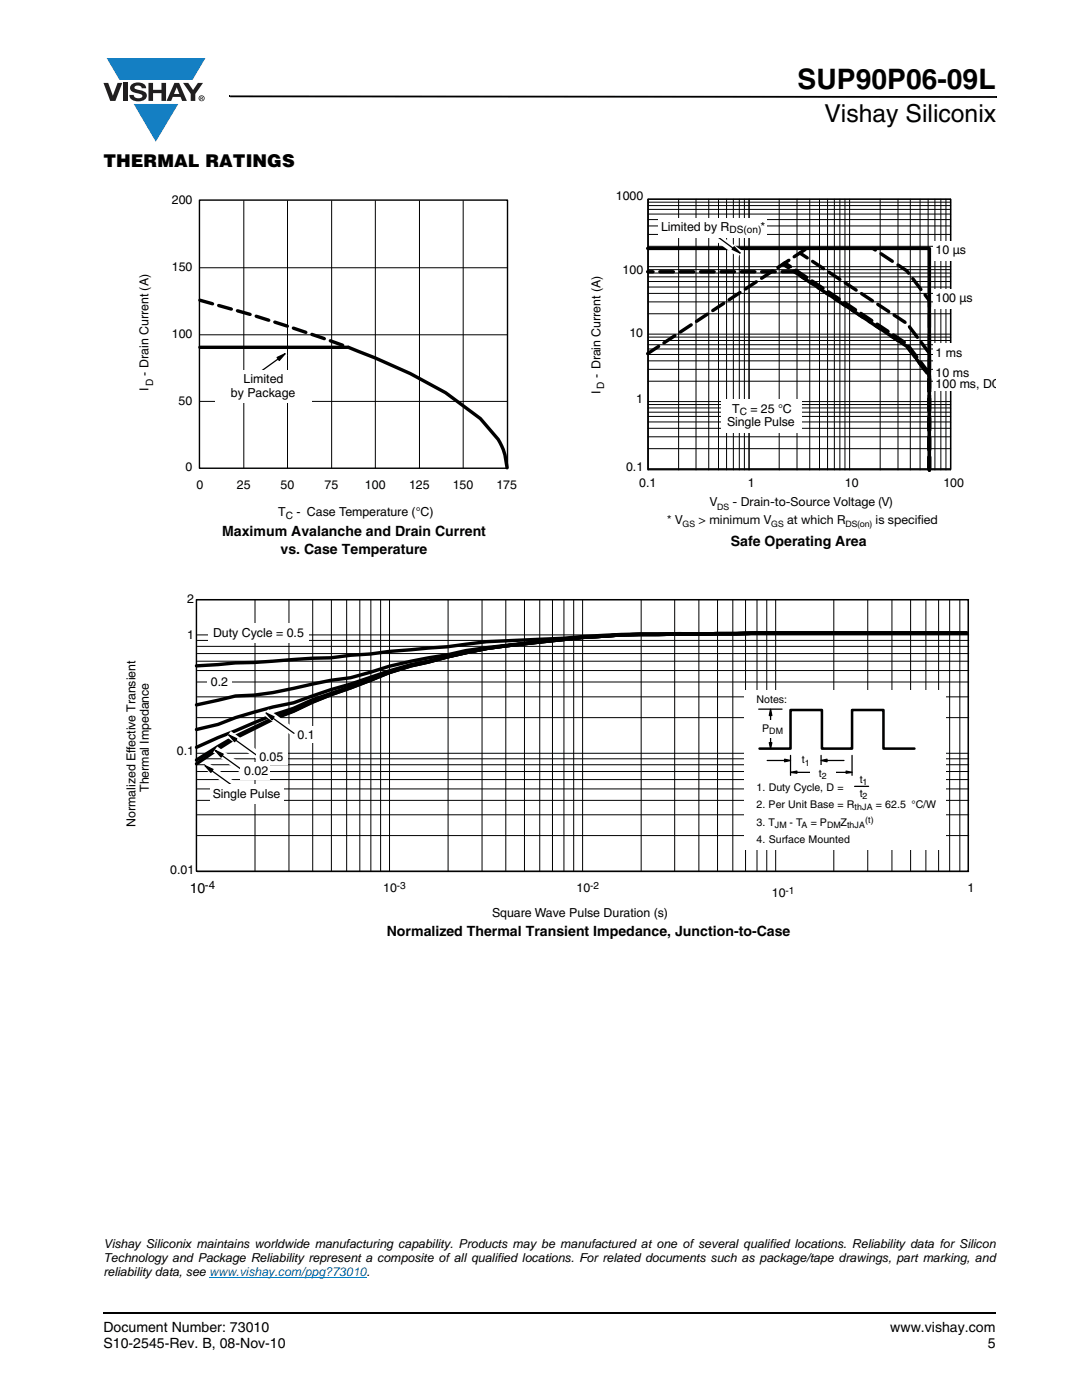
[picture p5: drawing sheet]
<svg xmlns="http://www.w3.org/2000/svg" width="216mm" height="279mm" viewBox="0 0 216 279" stroke-linecap="round" stroke-linejoin="round" font-family="sans-serif">
<path d="M20.5 261.8h.1v.4h-.1z" fill="#000"/>
<path d="M20.6 262h178.2" fill="none" stroke="#000" stroke-width=".36"/>
<path d="M20.6 11.6h20.4v16.7h-20.4z" fill="#fff"/>
<g fill="#147fc3">
<path d="M21.3 11.6h19.7l-2.6 4.3h-1.1h-13.5z"/>
<path d="M26.7 20.8h8.9l-4.5 7.5z"/>
</g>
<g fill="#231f20">
<path d="M20.6 16.5h1l.9 2.6 1-2.6h.9l-1.4 3.6h-1z"/>
<path d="M24.6 16.5h.9v3.6h-.9z"/>
<path d="M26.3 16.8a2.1 2.1 0 0 1 2.8 .4l.1 .4h-.9a.79 .79 0 0 0-.7-.5 .79 .79 0 0 0-.8 .4l.3 .3 1 .2a1.08 1.08 0 0 1 1.2 1 1.08 1.08 0 0 1-1.1 1.2 1.73 1.73 0 0 1-2.4-1.3h.9a.96 .96 0 0 0 .8 .7 .96 .96 0 0 0 .9-.4 1.31 1.31 0 0 0-1.2-.6 1.03 1.03 0 0 1-1.1-.6 1.03 1.03 0 0 1 .2-1.2z"/>
<path d="M29.6 16.5h.9v1.4h1.7v-1.4h.9v3.6h-.9v-1.5h-1.7v1.5h-.9z"/>
<path d="M36.5 16.5h1.1l.9 1.5 1-1.5h1l-1.5 2.3v1.3h-.9v-1.4z"/>
<path d="M35.3 17.4l.5 1.4h-1.1zM34.8 16.5l-1.6 3.6h1l.3-.8h1.5l.3 .8h1l-1.6-3.6z"/>
<path d="M39.8 19.6a.46 .46 0 0 1 .9 0 .46 .46 0 0 1-.9 0zM39.6 19.6a.6 .6 0 0 0 1.2 0 .6 .6 0 0 0-1.2 0z"/>
<path d="M40.1 19.4h.2v.1l-.2 .1zM40 19.3v.6h.1v-.2l.4 .2-.2-.2 .2-.2-.1-.2z"/>
</g>
<path d="M45.7 19.1h.2v.3h-.2zM45.9 19.1l152.9 .1v.3l-152.9-.1zM198.8 19.2h.1v.3h-.1z" fill="#000"/>
<path d="M41.7 255h31.4" fill="none" stroke="#007ec4" stroke-width=".2"/>
<path d="M27.5 38.7h75.7v65.3h-75.7z" fill="#fff"/>
<path d="M39.9 53.4h61.4M48.6 40v53.4M57.4 40v53.4M66.2 40v53.4M74.9 40v53.4M83.7 40v53.4M92.4 40v53.4M39.9 66.8h61.4M39.9 80.1h61.4" fill="none" stroke="#000" stroke-width=".2"/>
<path d="M39.9 69.3h29.6a132.2 132.2 0 0 1 19.4 9.1l7 5.1 3.5 4.2 .3 .6a11.4 11.4 0 0 1 1.5 5.1" fill="none" stroke="#000" stroke-width=".68"/>
<path d="M39.9 59.9a315.4 315.4 0 0 1 29.6 9.4" fill="none" stroke="#000" stroke-width=".68" stroke-dasharray="2.6 1.3"/>
<path d="M39.8 39.9h61.5v53.5h-61.5z" fill="none" stroke="#000" stroke-width=".28"/>
<path d="M50.5 74.1l6-4.3 .8 1.2-5.9 4.4z" fill="#fff"/>
<path d="M55.3 71.3l1.6-.7-1.2 1.3z" fill="#000"/>
<path d="M55.3 71.3l1.6-.7-1.2 1.3zM55.5 71.6l-4.2 3" fill="none" stroke="#000" stroke-width=".25"/>
<g fill="#fff">
<path d="M42.8 74h19.3v6.5h-19.3z"/>
<path d="M117.7 37.9h80.9v67.9h-80.9z"/>
</g>
<path d="M185.5 93.8v-18.7l-4.5-6-22.6-14.9h-29.2M185.5 93.8v-33.8l-4.5-5.9-6.8-4.5" fill="none" stroke="#000" stroke-width=".68" stroke-dasharray="2.7 1.4"/>
<path d="M129.2 70.6l31.8-21M185.5 93.8v-18.7l-4.5-6-24.8-16.4M185.5 93.8v-19.2l-4.5-6-24.4-16.1M185.5 93.8v-23.3l-4.5-5.9-21.4-14.1" fill="none" stroke="#000" stroke-width=".68" stroke-dasharray="2.6 1.3"/>
<path d="M129.2 49.6h56.3v44.2" fill="none" stroke="#000" stroke-width=".68"/>
<g fill="none" stroke="#000" stroke-width=".2">
<path d="M129.3 39.8h60.4v54h-60.4zM135.4 39.8v54M138.9 39.8v54M141.4 39.8v54M143.4 39.8v54M145 39.8v54M146.3 39.8v54M147.5 39.8v54M148.5 39.8v54M149.5 39.8v54M155.5 39.8v54M159 39.8v54"/>
<path d="M161.6 39.8v54M163.5 39.8v54M165.1 39.8v54M166.5 39.8v54M167.6 39.8v54M168.6 39.8v54M169.5 39.8v54M175.6 39.8v54M179.2 39.8v54M181.6 39.8v54M183.6 39.8v54M185.2 39.8v54"/>
<path d="M186.6 39.8v54M187.7 39.8v54M188.8 39.8v54M189.7 39.8v54M129.3 58.6h60.4M129.3 57.3h60.4M129.3 56.2h60.4M129.3 55.3h60.4M129.3 54.5h60.4M129.3 53.8h60.4M129.3 53.2h60.4M129.3 49.2h60.4"/>
<path d="M129.3 46.8h60.4M129.3 45.1h60.4M129.3 43.8h60.4M129.3 42.7h60.4M129.3 41.8h60.4M129.3 41h60.4M129.3 40.4h60.4M129.3 62.6h60.4M129.3 60.2h60.4M129.3 66.7h60.4M129.3 76.1h60.4M129.3 73.7h60.4"/>
<path d="M129.3 72h60.4M129.3 70.7h60.4M129.3 69.6h60.4M129.3 68.8h60.4M129.3 68h60.4M129.3 67.3h60.4M129.3 89.5h60.4M129.3 87.2h60.4M129.3 85.5h60.4M129.3 84.2h60.4M129.3 83.1h60.4M129.3 82.3h60.4"/>
<path d="M129.3 81.4h60.4M129.3 80.7h60.4M129.3 80.1h60.4M129.3 93.6h60.4"/>
</g>
<path d="M144 79.8h16.1v6.6h-16.1z" fill="#fff"/>
<path d="M142.2 45.8l5.9 4.3-.8 1.3-6-4.4z" fill="#fff"/>
<path d="M146.5 49.2l1.2 1.3-1.6-.8z" fill="#000"/>
<path d="M142.1 46.4l4.2 3.2M146.5 49.2l1.2 1.3-1.6-.8z" fill="none" stroke="#000" stroke-width=".25"/>
<path d="M129.3 39.8h60.4v53.8h-60.4z" fill="none" stroke="#000" stroke-width=".28"/>
<g fill="#fff">
<path d="M186.2 68.6h7.3v4.4h-7.3z"/>
<path d="M186.2 48.2h12.5v3.8h-12.5z"/>
<path d="M186.2 57.7h12.5v3.8h-12.5z"/>
<path d="M186.2 74.2h12.5v3.8h-12.5z"/>
<path d="M186.2 72.6h8.8v3.8h-8.8z"/>
<path d="M131.3 43.5h21.7v3.8h-21.7z"/>
<path d="M24.9 118.2h169.5v65.4h-169.5z"/>
</g>
<path d="M192.9 126.4h-42l-19.5 .1a175.9 175.9 0 0 0-19 .9l-15.3 .7a164.1 164.1 0 0 1-15.1 1.6l-4.4 .3-3.7 .5-4 .3-3.9 .5-3.7 .1-23.1 1.5M192.9 126.4h-42l-16.4 .2a214.4 214.4 0 0 0-29.9 1.8l-11.6 1.4-3.8 .9a87.4 87.4 0 0 0-15.3 3.5l-4 1.1a169 169 0 0 0-15.5 2.9l-3.7 .5-3.7 .2-7.8 1.8M192.9 126.4h-42l-15.3 .1a246.1 246.1 0 0 0-34.8 2.4 189.3 189.3 0 0 0-23.2 5l-7.7 2.6-3.9 1.1-7.4 2.7a81.4 81.4 0 0 0-15.1 4.3l-4.3 1M192.9 126.4h-42l-15.3 .1a246.2 246.2 0 0 0-34.8 2.4 122.5 122.5 0 0 0-15.3 3.1l-3.5 .8-4.4 1.4-3.7 1.5-11.6 4-3.7 1.7-4.2 1.3-3.7 1.5-11.5 4.9M192.9 126.4h-42l-15.3 .1a246.1 246.1 0 0 0-34.8 2.4 105.1 105.1 0 0 0-15.3 3.2l-3.5 .8-4.4 1.3-7.7 3.1-7.6 2.8-3.7 1.8a81.4 81.4 0 0 0-19.4 9.8M192.9 126.4h-42l-15.3 .1a246.1 246.1 0 0 0-34.8 2.4 105.1 105.1 0 0 0-15.3 3.2l-3.5 .8-4.4 1.3-7.7 3.1-3.9 1.3-3.7 1.6-3.7 1.7a71.7 71.7 0 0 0-19.4 10.5" fill="none" stroke="#000" stroke-width=".68"/>
<g fill="none" stroke="#000" stroke-width=".2">
<path d="M39.4 119.7h153.9M50.9 119.7v54.2M57.7 119.7v54.2M62.4 119.7v54.2M66.1 119.7v54.2M69.2 119.7v54.2M71.8 119.7v54.2M74 119.7v54.2M75.9 119.7v54.2M77.7 119.7v54.2M89.4 119.7v54.2M96.2 119.7v54.2"/>
<path d="M100.9 119.7v54.2M104.7 119.7v54.2M107.7 119.7v54.2M110.2 119.7v54.2M112.5 119.7v54.2M114.5 119.7v54.2M116.3 119.7v54.2M127.9 119.7v54.2M134.6 119.7v54.2M139.5 119.7v54.2M143.2 119.7v54.2M146.2 119.7v54.2"/>
<path d="M148.8 119.7v54.2M151.1 119.7v54.2M153 119.7v54.2M154.8 119.7v54.2M166.4 119.7v54.2M173.1 119.7v54.2M178 119.7v54.2M181.7 119.7v54.2M184.7 119.7v54.2M187.3 119.7v54.2M189.5 119.7v54.2M191.5 119.7v54.2"/>
<path d="M193.2 119.7v54.2M39.4 130.4h153.9M39.4 129h153.9M39.4 132h153.9M39.4 139.1h153.9M39.4 136.1h153.9M39.4 133.8h153.9M39.4 127.8h153.9M39.4 126.7h153.9M39.4 150.3h153.9M39.4 159.7h153.9M39.4 157.4h153.9"/>
<path d="M39.4 155.6h153.9M39.4 154h153.9M39.4 152.6h153.9M39.4 151.4h153.9M39.4 143.2h153.9M39.4 166.8h153.9M39.4 162.6h153.9M39.4 174h153.9"/>
</g>
<g fill="#fff">
<path d="M41.2 134.3h5v3.8h-5z"/>
<path d="M58.7 145h4.6v3.3h-4.6z"/>
<path d="M41.5 124.5h20.2v3.8h-20.2z"/>
</g>
<path d="M39.2 119.7v54.2" fill="none" stroke="#000" stroke-width=".2"/>
<path d="M46.1 145.9l6 4.3-1 1.3-5.9-4.4z" fill="#fff"/>
<path d="M45.6 146.7l1.6 .7-.4 .6z" fill="#000"/>
<path d="M45.6 146.7l1.6 .7-.4 .6zM47 147.7l4.2 3" fill="none" stroke="#000" stroke-width=".25"/>
<path d="M53.5 141.5l6 4.3-.9 1.3-5.9-4.4z" fill="#fff"/>
<path d="M53.1 142.3l1.6 .8-.4 .5z" fill="#000"/>
<path d="M53.1 142.3l1.6 .8-.4 .5zM54.4 143.3l4.3 3.1" fill="none" stroke="#000" stroke-width=".25"/>
<path d="M41.3 152l6 4.3-.9 1.3-5.9-4.4z" fill="#fff"/>
<path d="M40.9 152.8l1.6 .8-.4 .5z" fill="#000"/>
<path d="M40.9 152.8l1.6 .8-.4 .5zM42.2 153.8l4.3 3.1" fill="none" stroke="#000" stroke-width=".25"/>
<path d="M148.6 137.7h40.1v31.8h-40.1z" fill="#fff"/>
<g fill="none" stroke="#000" stroke-width=".25">
<path d="M151.4 141.5h4.6M153.1 151.8h3.8M156.6 151.5l1.1 .3-1.1 .2zM157.7 150.8v3.9M157.7 154.1l1.3-.2v.4zM158.7 154.1h3.7M163.8 151.8l1.2-.3v.5zM163.8 150.8v2M164.7 151.8h3.7M165.4 154.1h3.8M168.8 153.9l1.2 .2-1.2 .2zM170 150.8v3.9"/>
<path d="M170.5 156.9h2.8"/>
</g>
<path d="M156.6 151.5l1.1 .3-1.1 .2zM157.7 154.1l1.3-.2v.4zM163.8 151.8l1.2-.3v.5zM168.8 153.9l1.2 .2-1.2 .2z" fill="#000"/>
<g fill="#fff">
<path d="M158.3 150.1h5v3.5h-5z"/>
<path d="M161.7 152.8h5v3.5h-5z"/>
</g>
<path d="M153.5 148.2h.5l-.2 1.2zM153.8 141.5l.2 1.3h-.5z" fill="#000"/>
<path d="M153.5 148.2h.5l-.2 1.2zM153.8 142.4v6.2M153.8 141.5l.2 1.3h-.5z" fill="none" stroke="#000" stroke-width=".25"/>
<path d="M150.4 143.7h7.5v3.5h-7.5z" fill="#fff"/>
<path d="M151.6 149.4h6.1v-7.7h6.3v7.7h6v-7.7h6.3v7.7h6.2" fill="none" stroke="#000" stroke-width=".51"/>
<path d="M43.3 149l6.1 4.3-1 1.3-5.9-4.4z" fill="#fff"/>
<path d="M42.9 149.7l1.6 .8-.4 .6z" fill="#000"/>
<path d="M42.9 149.7l1.6 .8-.4 .6zM44.3 150.8l4.2 3" fill="none" stroke="#000" stroke-width=".25"/>
<path d="M39.2 119.7h154v54.2h-154z" fill="none" stroke="#000" stroke-width=".28"/>
<g fill="#fff">
<path d="M51.2 149.4h6.3v3.2h-6.3z"/>
<path d="M48.1 152.2h5.8v3.5h-5.8z"/>
<path d="M41.9 156.6h14.6v3.8h-14.6z"/>
</g>
<text font-size="5.6" x="159.2" y="17.7">SUP90P06-09L</text>
<text font-size="4.9" x="164.5" y="24.3">Vishay Siliconix</text>
<text font-size="3.5" x="20.6" y="33.3">THERMAL RATINGS</text>
<g font-size="2.8">
<text x="44.3" y="107">Maximum Avalanche and Drain Current</text>
<text x="56" y="110.5">vs. Case Temperature</text>
<text x="145.8" y="108.9">Safe Operating Area</text>
<text x="37.8" y="178.3">10</text>
<text x="77.2" y="186.8">Normalized Thermal Transient Impedance, Junction-to-Case</text>
<text x="20.6" y="265.9">Document Number: 73010</text>
<text x="20.6" y="269.1">S10-2545-Rev. B, 08-Nov-10</text>
<text x="177.7" y="265.9">www.vishay.com</text>
<text x="197.1" y="269.1">5</text>
</g>
<g font-size="2.5">
<text x="34.3" y="40.8">200</text>
<text x="122.9" y="40">1000</text>
<text x="131.9" y="46.1">Limited by R</text>
<text x="151.7" y="46.1">*</text>
<text x="186.7" y="50.8">10 µs</text>
<text x="34.3" y="54.1">150</text>
<text x="124.2" y="54.7">100</text>
<text x="186.7" y="60.2">100 µs</text>
<text x="34.3" y="67.5">100</text>
<text x="125.6" y="67.2">10</text>
<text x="186.7" y="71.2">1 ms</text>
<text x="29.6" y="78" transform="rotate(-90 29.6 78)">I</text>
<text x="29.6" y="75.1" transform="rotate(-90 29.6 75.1)">- Drain Current (A)</text>
<text x="48.6" y="76.5">Limited</text>
<text x="119.8" y="75.5" transform="rotate(-90 119.8 75.5)">- Drain Current (A)</text>
<text x="186.7" y="75.1">10 ms</text>
<text x="186.7" y="77.5">100 ms, DC</text>
<text x="35.6" y="80.7">50</text>
<text x="46.1" y="79.2">by Package</text>
<text x="119.8" y="78.7" transform="rotate(-90 119.8 78.7)">I</text>
<text x="126.9" y="80.4">1</text>
<text x="146.1" y="82.3">T</text>
<text x="149.7" y="82.3">= 25 °C</text>
<text x="145.1" y="85.1">Single Pulse</text>
<text x="37" y="94">0</text>
<text x="124.9" y="94">0.1</text>
<text x="39.2" y="97.5">0</text>
<text x="47.2" y="97.5">25</text>
<text x="56" y="97.5">50</text>
<text x="64.8" y="97.5">75</text>
<text x="72.8" y="97.5">100</text>
<text x="81.6" y="97.5">125</text>
<text x="90.3" y="97.5">150</text>
<text x="99.1" y="97.5">175</text>
<text x="127.5" y="97.3">0.1</text>
<text x="141.6" y="101">V</text>
<text x="146.2" y="101">- Drain-to-Source Voltage (V)</text>
<text x="149.2" y="97.3">1</text>
<text x="168.6" y="97.3">10</text>
<text x="188.2" y="97.3">100</text>
<text x="55.5" y="103">T</text>
<text x="59.1" y="103">- Case Temperature (°C)</text>
<text x="133.1" y="104.5">* V</text>
<text x="139.4" y="104.5">&gt; minimum V</text>
<text x="157.1" y="104.5">at which R</text>
<text x="174.7" y="104.5">is specif</text>
<text x="183.1" y="104.5">ied</text>
<text x="37.3" y="120.3">2</text>
<text x="37.3" y="127.5">1</text>
<text x="42.5" y="127">Duty Cycle = 0.5</text>
<text x="42.1" y="136.9">0.2</text>
<text x="59.4" y="147.5">0.1</text>
<text x="35.3" y="150.8">0.1</text>
<text x="48.7" y="154.8">0.02</text>
<text x="51.7" y="152">0.05</text>
<text x="29.7" y="158" transform="rotate(-90 29.7 158)">Thermal Impedance</text>
<text x="42.4" y="159.2">Single Pulse</text>
<text x="27" y="165" transform="rotate(-90 27 165)">Normalized Effective Transient</text>
<text x="34" y="174.5">0.01</text>
<text x="76.5" y="178">10</text>
<text x="115.1" y="178">10</text>
<text x="154" y="179">10</text>
<text x="193" y="178">1</text>
<text x="98.2" y="183">Square Wave Pulse Duration (s)</text>
<text x="20.6" y="251.9">Technology and Package Reliability represent a composite of all qualified locations. For related documents such as package/tape drawings, part marking, and</text>
<text x="20.6" y="249.1">Vishay Siliconix maintains worldwide manufacturing capability. Products may be manufactured at one of several qualified locations. Reliability data for Silicon</text>
<text x="20.6" y="254.7">reliability data, see www.vishay.com/ppg?73010.</text>
</g>
<text font-size="2.3" x="40.9" y="177.4">-4</text>
<g font-size="2.1">
<text x="151" y="140.3">Notes:</text>
<text x="152.1" y="146">P</text>
<text x="160" y="152.4">t</text>
<text x="163.4" y="155.1">t</text>
<text x="151" y="157.9">1. Duty Cycle, D =</text>
<text x="151" y="161.2">2. Per Unit Base = R</text>
<text x="171.5" y="156.3">t</text>
<text x="171.5" y="159.1">t</text>
<text x="174.8" y="161.2">= 62.5 °C/W</text>
<text x="151" y="164.9">3. T</text>
<text x="157.6" y="164.9">- T</text>
<text x="161.8" y="164.9">= P</text>
<text x="167.7" y="164.9">Z</text>
<text x="151" y="168.3">4. Surface Mounted</text>
</g>
<g font-size="2">
<text x="145.6" y="46.6">DS(on)</text>
<text x="30.6" y="77.1" transform="rotate(-90 30.6 77.1)">D</text>
<text x="120.6" y="77.7" transform="rotate(-90 120.6 77.7)">D</text>
<text x="147.6" y="82.9">C</text>
<text x="57" y="103.5">C</text>
<text x="79.2" y="177.3">-3</text>
<text x="117.8" y="177.3">-2</text>
<text x="156.7" y="178.4">-1</text>
</g>
<g font-size="1.8">
<text x="143.1" y="101.7">DS</text>
<text x="136.2" y="105.3">GS</text>
<text x="153.9" y="105.3">GS</text>
<text x="168.7" y="105.3">DS(on)</text>
<text x="153.5" y="146.4">DM</text>
<text x="160.6" y="152.8">1</text>
<text x="164" y="155.5">2</text>
<text x="170.5" y="161.6">thJA</text>
<text x="172.1" y="156.7">1</text>
<text x="172.1" y="159.5">2</text>
<text x="154.6" y="165.3">JM</text>
<text x="159.9" y="165.3">A</text>
<text x="165" y="165.3">DM</text>
<text x="169" y="165.3">thJA</text>
<text x="172.6" y="164.3">(t)</text>
</g>
</svg>
